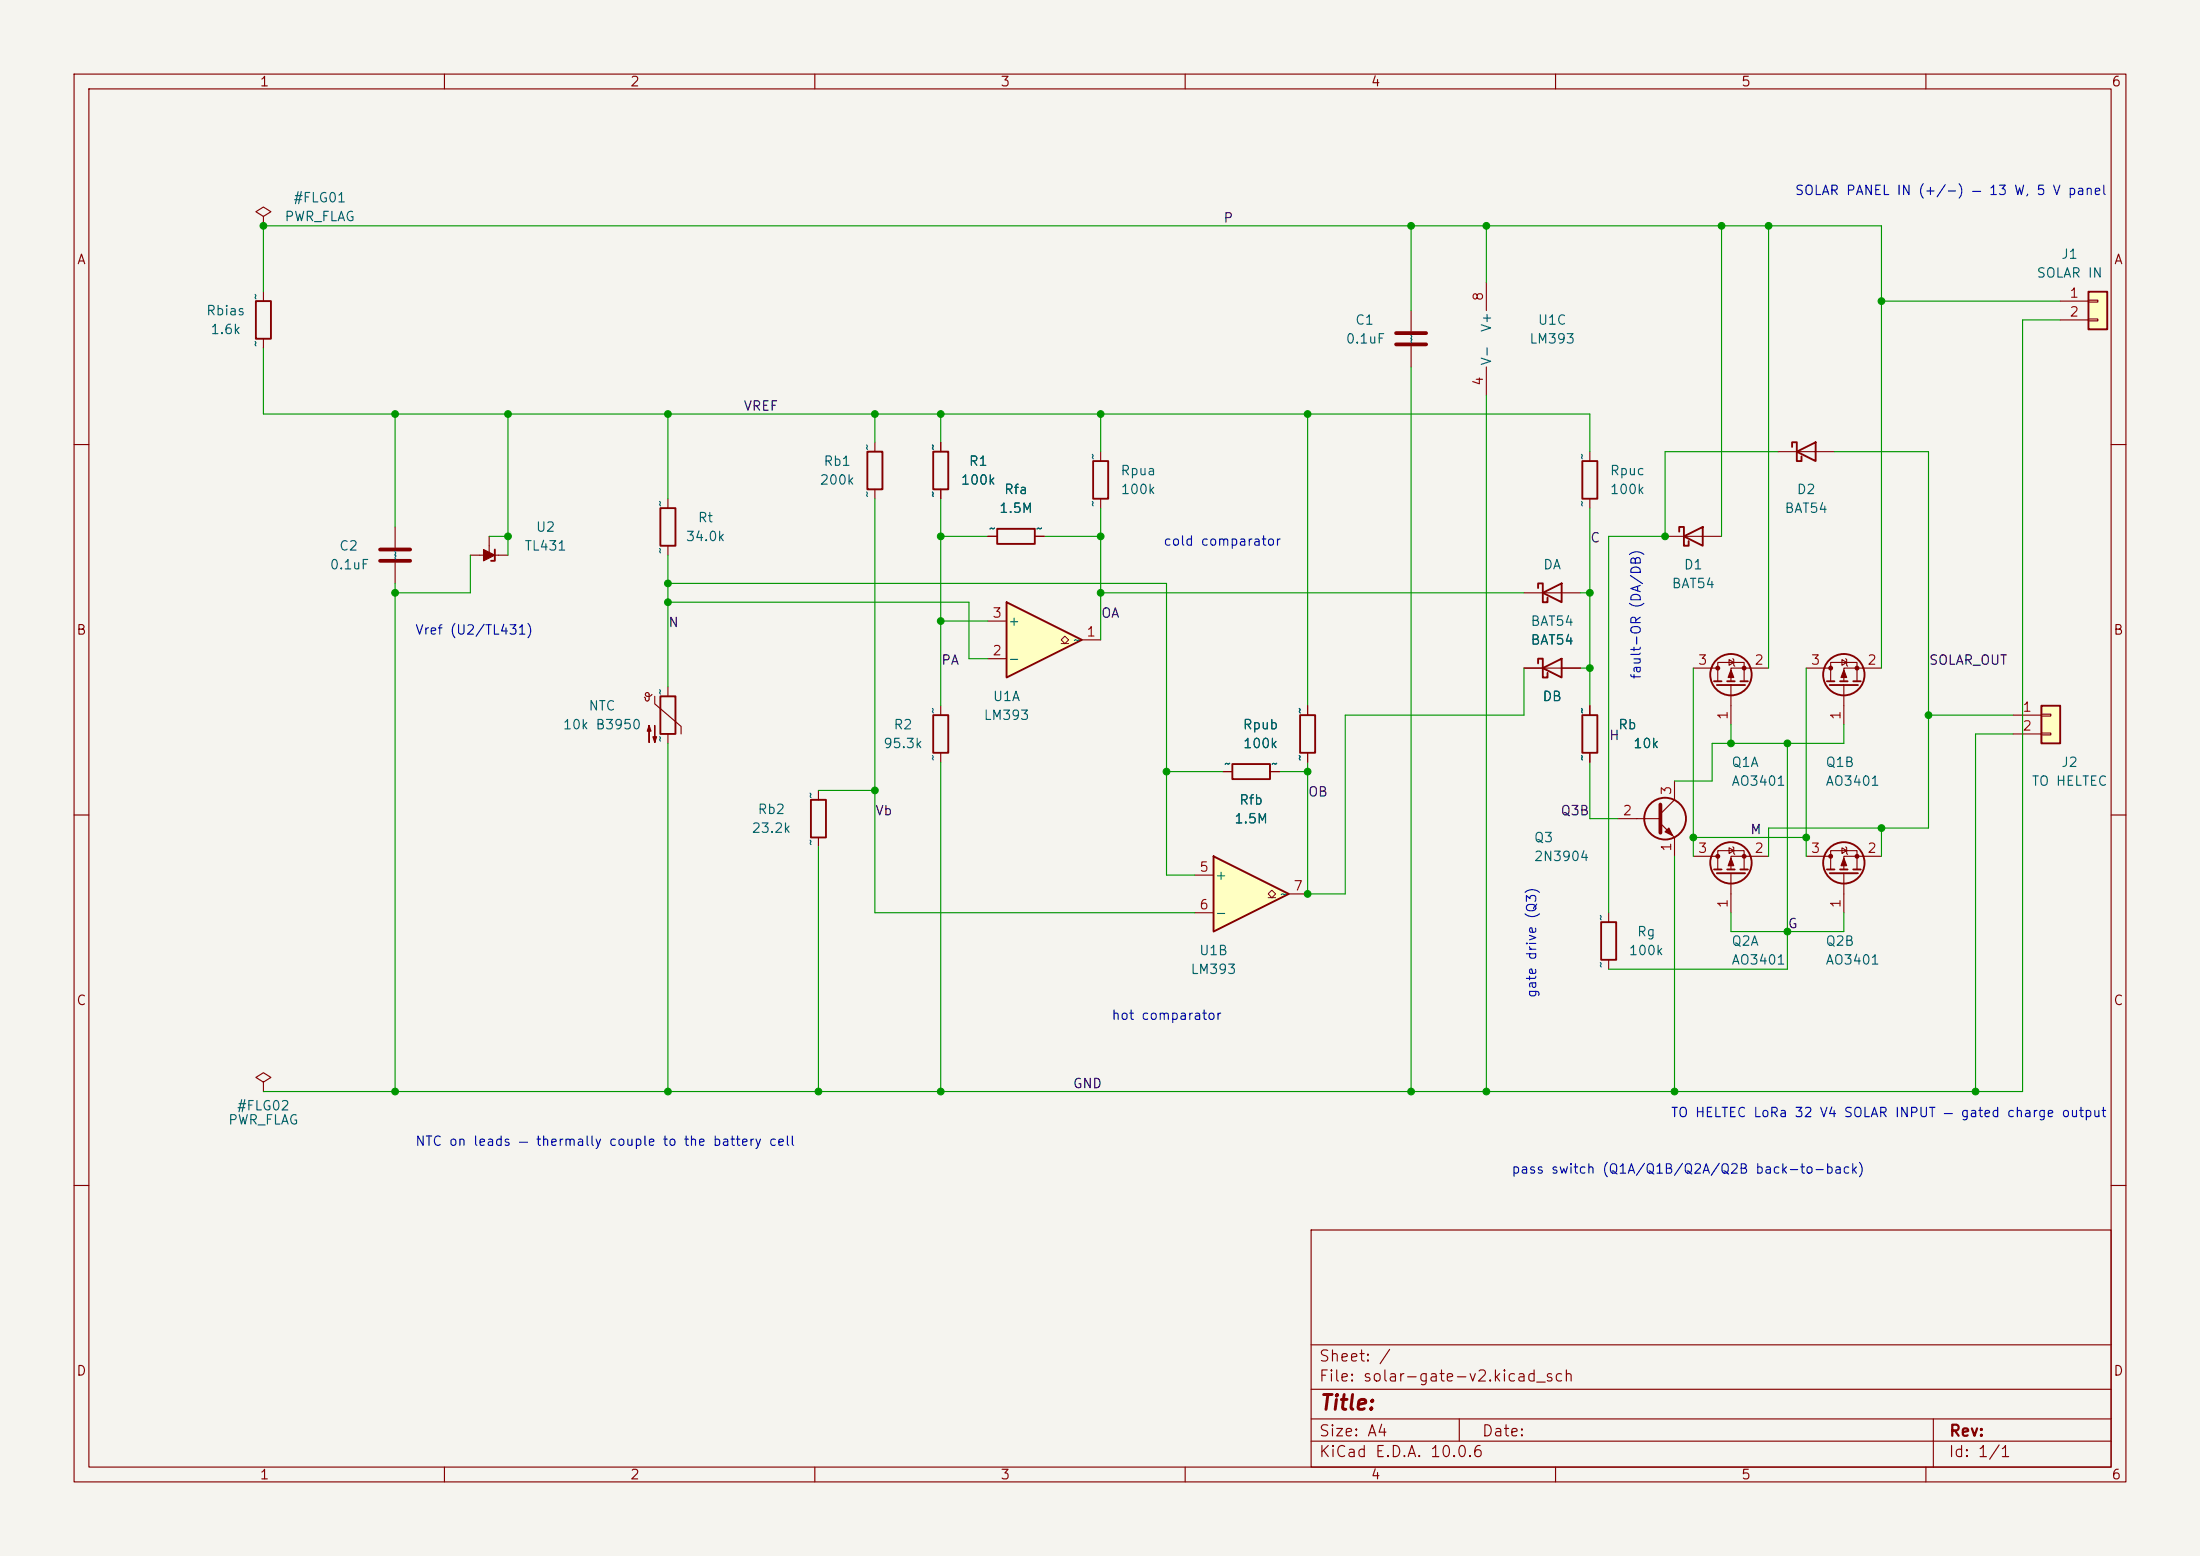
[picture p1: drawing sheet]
<svg xmlns="http://www.w3.org/2000/svg" width="297mm" height="210mm" viewBox="0 0 297 210" stroke-linecap="round" stroke-linejoin="round" font-family="sans-serif">
<path d="M0 0h297v210h-297z" fill="#f5f4ef" stroke="#f5f4ef" stroke-width=".14"/>
<g fill="none" stroke="#840000" stroke-width=".15">
<path d="M10 10h277v190h-277zM12 12h273v186h-273zM60 10v2M110 10v2M160 10v2M210 10v2M260 10v2M35.6 29.2l1-.6-1-.7-1.1 .7 1.1 .6v1.3M35.6 30.5h.1M35.6 39.4v1.2M35.6 45.7v1.3M10 60h2"/>
<path d="M63.5 74.9h5.1M66 72.4v2.5M214.6 61v1.2M214.6 67.3v1.3M240 61h7.6M285 60h2M205.7 80h7.7M205.7 90.2h7.7M214.6 95.3v1.2M10 110h2M214.6 101.6v1.3M228.6 115.6h3.3"/>
<path d="M231.9 117.3v-2.5h3.6v2.5M233.4 114.4l.7 .4-.7 .4zM233.7 117.9v5.3M233.9 114.3l.2 .1v.8l.1 .1M238.8 115.6h-5.1v1.7M243.8 115.6h3.3M247.1 117.3v-2.5h3.6v2.5M248.7 114.4l.6 .4-.6 .4zM248.9 117.9v5.3M249.2 114.3l.1 .1v.8l.1 .1M254 115.6h-5.1v1.7M285 110h2"/>
<path d="M217.2 123.2v1.3M217.2 129.5v1.3M10 160h2M177 166h108v32h-108zM285 160h2M60 198v2M110 198v2M160 198v2M177 194.5h108M177 191.5h108M177 187.5h108M177 181.5h108"/>
<path d="M197 191.5v3M210 198v2M260 198v2M261 191.5v6.5"/>
</g>
<g fill="none" stroke="#840000" stroke-width=".25">
<path d="M34.5 40.6h2.1v5.1h-2.1zM66.8 74.2v1.5h-.5M207.6 79.4v-.7h.7v2.6h.6v-.7M213.6 62.2h2v5.1h-2zM241.9 60.3v-.6h.7v2.5h.6v-.6M242.6 61l2.5-1.3v2.5zM207.6 89.5v-.6h.7v2.5h.6v-.6M208.3 80l2.5-1.3v2.6zM208.3 90.2l2.5-1.3v2.5zM213.6 96.5h2v5.1h-2zM231.4 117.3h1M231.8 117.9h3.8"/>
<path d="M233.2 117.3h1M234.9 117.3h1.1M246.6 117.3h1M247 117.9h3.8M248.4 117.3h1M250.2 117.3h1M216.2 124.5h2v5h-2z"/>
<circle cx="233.7" cy="116.5" r="2.79"/>
<circle cx="248.9" cy="116.5" r="2.79"/>
</g>
<g fill="#840000" stroke="#840000" stroke-width=".15">
<path d="M248.9 115.8l.4 1h-.8z"/>
<path d="M65.3 74.2l1.5 .7-1.5 .8z"/>
<path d="M233.7 115.8l.4 1h-.8z"/>
<circle cx="247.1" cy="115.6" r=".25"/>
<circle cx="250.7" cy="115.6" r=".25"/>
<circle cx="231.9" cy="115.6" r=".25"/>
<circle cx="235.5" cy="115.6" r=".25"/>
</g>
<path d="M281.9 39.4h2.6v5.1h-2.6z" fill="#ffffc2"/>
<g fill="none" stroke="#840000" stroke-width=".25">
<path d="M281.9 39.4h2.6v5.1h-2.6zM226.7 71.8v-.7h.6v2.6h.7v-.7M227.3 72.4l2.6-1.3v2.6z"/>
<circle cx="224.8" cy="110.5" r="2.82"/>
</g>
<path d="M200.7 38.1v3.8M190.5 41.9v2.8M190.5 46.7v2.8M200.7 49.5v3.8M278.1 40.6h3.8M278.1 43.2h3.8M281.9 40.5h1.3v.3h-1.3zM281.9 43.1h1.3v.2h-1.3zM224.8 72.4h7.6M218.4 110.5h5.8M224.2 111.1l1.9 1.9v2.6M226.1 105.4v2.6l-1.9 1.9" fill="none" stroke="#840000" stroke-width=".15"/>
<path d="M188.5 45h4M188.5 46.5h4M224.2 108.6v3.8" fill="none" stroke="#840000" stroke-width=".51"/>
<path d="M224.8 112.3l.5-.5 .5 1z" fill="#840000" stroke="#840000" stroke-width=".15"/>
<path d="M275.6 95.3h2.5v5h-2.5z" fill="#ffffc2"/>
<g fill="none" stroke="#840000" stroke-width=".25">
<path d="M147.6 62.2h2v5.1h-2zM126 96.5h2v5.1h-2zM175.5 96.5h2v5.1h-2zM231.4 91.9h1M231.8 92.5h3.8M233.2 91.9h1M234.9 91.9h1.1M246.6 91.9h1M247 92.5h3.8M248.4 91.9h1M250.2 91.9h1M275.6 95.3h2.5v5h-2.5z"/>
<circle cx="233.7" cy="91.1" r="2.79"/>
<circle cx="248.9" cy="91.1" r="2.79"/>
</g>
<g fill="none" stroke="#840000" stroke-width=".15">
<path d="M148.6 61v1.2M148.6 67.3v1.3M127 95.3v1.2M176.5 95.3v1.2M228.6 90.2h3.3M231.9 91.9v-2.5h3.6v2.5M233.4 89l.7 .4-.7 .4zM233.7 92.5v5.3M233.9 88.9l.2 .1v.8l.1 .1M238.8 90.2h-5.1v1.7M243.8 90.2h3.3M247.1 91.9v-2.5h3.6v2.5"/>
<path d="M248.7 89l.6 .4-.6 .4zM248.9 92.5v5.3M249.2 88.9l.1 .1v.8l.1 .1M254 90.2h-5.1v1.7M271.8 96.5h3.8M271.8 99.1h3.8M275.6 96.4h1.3v.2h-1.3zM275.6 98.9h1.3v.3h-1.3zM127 101.6v1.3M176.5 101.6v1.3M35.6 146.1l1-.7-1-.6-1.1 .6 1.1 .7v1.2M35.6 147.3h.1"/>
</g>
<g fill="#840000" stroke="#840000" stroke-width=".15">
<path d="M233.7 90.4l.4 1h-.8z"/>
<path d="M248.9 90.4l.4 1h-.8z"/>
<circle cx="231.9" cy="90.2" r=".25"/>
<circle cx="235.5" cy="90.2" r=".25"/>
<circle cx="247.1" cy="90.2" r=".25"/>
<circle cx="250.7" cy="90.2" r=".25"/>
</g>
<path d="M163.8 115.6l10.2 5.1-10.2 5z" fill="#ffffc2"/>
<path d="M117.1 61h2v5h-2zM126 61h2v5h-2zM134.6 71.4h5.1v2h-5.1zM163.8 115.6l10.2 5.1-10.2 5zM166.4 103.1h5v2.1h-5z" fill="none" stroke="#840000" stroke-width=".25"/>
<path d="M171.2 121.2h.5l-.5-.5 .5-.6 .5 .6-.5 .5h.5" fill="none" stroke="#840000" stroke-width=".14"/>
<path d="M118.1 59.7v1.3M127 59.7v1.3M118.1 66v1.3M127 66v1.3M133.3 72.4h1.3M139.7 72.4h1.3M161.3 118.1h2.5M165.1 104.1h1.3M171.4 104.1h1.3M161.3 123.2h2.5M174 120.7h2.5" fill="none" stroke="#840000" stroke-width=".15"/>
<path d="M135.9 81.3l10.1 5.1-10.1 5z" fill="#ffffc2"/>
<path d="M89.2 68.6h2v5.1h-2zM89.2 94h2v5.1h-2zM135.9 81.3l10.1 5.1-10.1 5zM109.5 108h2v5h-2z" fill="none" stroke="#840000" stroke-width=".25"/>
<path d="M143.3 86.9h.5l-.5-.5 .5-.5 .5 .5-.5 .5h.5" fill="none" stroke="#840000" stroke-width=".14"/>
<g fill="none" stroke="#840000" stroke-width=".15">
<path d="M127 59.7v1.3M53.3 71.1v2.8M53.3 75.9v2.8M90.2 67.3v1.3M90.2 73.7v1.2M127 66v1.3M133.3 72.4h1.3M139.7 72.4h1.3M87.1 93.7l.1-.1 .2-.1h.2v.2M87.1 93.7l.2 .3a.59 .59 0 0 0 .7-.3M87.6 93.7v.7l-.1 .2-.3-.1-.1-.3-.1-.1M88.4 94v1l3.5 3v1.1"/>
<path d="M90.2 92.7v1.3M90.2 99.1v1.2M133.3 88.9h2.6M133.3 83.8h2.6M146 86.4h2.6M176.5 95.3v1.2M205.7 90.2h2.6M210.8 90.2h2.6M214.6 95.3v1.2M110.5 106.7v1.3M110.5 113v1.3M165.1 104.1h1.3"/>
<path d="M171.4 104.1h1.3M176.5 101.6v1.3M214.6 101.6v1.3"/>
</g>
<g fill="#840000" stroke="#840000" stroke-width=".15">
<path d="M87.6 97.9l.3 .8h-.5l.2-.8v2.3z"/>
<path d="M88.4 97.9v2.3l-.3-.8h.5l-.2 .8z"/>
</g>
<path d="M51.3 74.2h4.1M51.3 75.7h4.1" fill="none" stroke="#840000" stroke-width=".51"/>
<g fill="none" stroke="#009600" stroke-width=".15">
<path d="M35.6 39.4v-8.9h218.4v59.7M190.5 30.5v11.4M200.7 30.5v7.6M232.4 30.5v41.9M238.8 30.5v59.7M35.6 47v8.9h179v5.1M53.3 55.9v15.2M68.6 55.9v19M90.2 55.9v11.4M118.1 55.9v3.8M127 55.9v3.8M148.6 55.9v5.1"/>
<path d="M176.5 55.9v39.4M190.5 49.5v97.8M200.7 53.3v94M254 40.6h24.1M278.1 43.2h-5.1v104.1h-237.4M53.3 78.7v68.6M63.5 74.9v5.1h-10.2M66 72.4h2.6M90.2 78.7h67.3v39.4h3.8M90.2 74.9v17.8M118.1 67.3v55.9h43.2M127 67.3v28"/>
<path d="M127 72.4h6.3M141 72.4h7.6M148.6 68.6v17.8M214.6 68.6v26.7M240 61h-15.2v11.4h-7.6v50.8M247.6 61h12.7v50.8h-21.5v3.8M90.2 81.3h40.6v7.6h2.5M127 83.8h6.3M148.6 80h57.1M205.7 90.2v6.3h-24.1v24.2h-5.1v-17.8M213.4 80h1.2M213.4 90.2h1.2"/>
<path d="M228.6 90.2v25.4M233.7 97.8v2.5M243.8 90.2v25.4M248.9 97.8v2.5h-17.8v5.1h-5M260.3 96.5h11.5M271.8 99.1h-5.1v48.2M90.2 100.3v47M110.5 114.3v33M110.5 106.7h7.6M127 102.9v44.4M157.5 104.1h7.6M172.7 104.1h3.8"/>
<path d="M214.6 102.9v7.6h3.8M226.1 115.6v31.7M228.6 113h15.2M241.3 100.3v30.5h-24.1M254 111.8v3.8M233.7 123.2v2.5h15.2v-2.5"/>
</g>
<g fill="#009600" stroke="#009600" stroke-width=".14">
<circle cx="190.5" cy="30.5" r=".46"/>
<circle cx="176.5" cy="55.9" r=".46"/>
<circle cx="148.6" cy="55.9" r=".46"/>
<circle cx="228.6" cy="113" r=".46"/>
<circle cx="254" cy="111.8" r=".46"/>
<circle cx="243.8" cy="113" r=".46"/>
<circle cx="241.3" cy="125.7" r=".46"/>
<circle cx="266.7" cy="147.3" r=".46"/>
<circle cx="260.3" cy="96.5" r=".46"/>
<circle cx="241.3" cy="100.3" r=".46"/>
<circle cx="254" cy="40.6" r=".46"/>
<circle cx="238.8" cy="30.5" r=".46"/>
<circle cx="90.2" cy="55.9" r=".46"/>
<circle cx="35.6" cy="30.5" r=".46"/>
<circle cx="53.3" cy="55.9" r=".46"/>
<circle cx="68.6" cy="55.9" r=".46"/>
<circle cx="90.2" cy="78.7" r=".46"/>
<circle cx="127" cy="72.4" r=".46"/>
<circle cx="127" cy="147.3" r=".46"/>
<circle cx="118.1" cy="106.7" r=".46"/>
<circle cx="176.5" cy="104.1" r=".46"/>
<circle cx="190.5" cy="147.3" r=".46"/>
<circle cx="176.5" cy="120.7" r=".46"/>
<circle cx="148.6" cy="80" r=".46"/>
<circle cx="148.6" cy="72.4" r=".46"/>
<circle cx="127" cy="83.8" r=".46"/>
<circle cx="157.5" cy="104.1" r=".46"/>
<circle cx="200.7" cy="147.3" r=".46"/>
<circle cx="226.1" cy="147.3" r=".46"/>
<circle cx="200.7" cy="30.5" r=".46"/>
<circle cx="232.4" cy="30.5" r=".46"/>
<circle cx="233.7" cy="100.3" r=".46"/>
<circle cx="214.6" cy="80" r=".46"/>
<circle cx="214.6" cy="90.2" r=".46"/>
<circle cx="224.8" cy="72.4" r=".46"/>
<circle cx="118.1" cy="55.9" r=".46"/>
<circle cx="127" cy="55.9" r=".46"/>
<circle cx="53.3" cy="80" r=".46"/>
<circle cx="90.2" cy="81.3" r=".46"/>
<circle cx="68.6" cy="72.4" r=".46"/>
<circle cx="53.3" cy="147.3" r=".46"/>
<circle cx="90.2" cy="147.3" r=".46"/>
<circle cx="110.5" cy="147.3" r=".46"/>
</g>
<text font-size="2" fill="#840000" x="178" y="190.8">Title:</text>
<g font-size="1.5" fill="#840000">
<text x="178" y="184.1">Sheet: /</text>
<text x="178" y="186.8">File: solar-gate-v2.kicad_sch</text>
<text x="178" y="197">KiCad E.D.A. 10.0.6</text>
<text x="178" y="194.2">Size: A4</text>
<text x="200" y="194.2">Date:</text>
<text x="263" y="197">Id: 1/1</text>
<text x="263" y="194.2">Rev:</text>
</g>
<g font-size="1.3" fill="#840000">
<text x="35" y="12">1</text>
<text x="85" y="12">2</text>
<text x="135" y="12">3</text>
<text x="185" y="12">4</text>
<text x="235" y="12">5</text>
<text x="285" y="12">6</text>
<text x="10.3" y="36">A</text>
<text x="285.3" y="36">A</text>
<text x="10.2" y="86">B</text>
<text x="285.2" y="86">B</text>
<text x="10.2" y="136">C</text>
<text x="285.2" y="136">C</text>
<text x="10.2" y="186">D</text>
<text x="285.2" y="186">D</text>
<text x="35" y="200">1</text>
<text x="85" y="200">2</text>
<text x="135" y="200">3</text>
<text x="185" y="200">4</text>
<text x="235" y="200">5</text>
<text x="285" y="200">6</text>
</g>
<g font-size="1.3" fill="#006464">
<text x="39.5" y="27.6">#FLG01</text>
<text x="38.3" y="30.2">PWR_FLAG</text>
<text x="278.2" y="35.3">J1</text>
<text x="35.4" y="40.6" transform="rotate(-90 35.4 40.6)">~</text>
<text x="274.9" y="37.8">SOLAR IN</text>
<text x="27.8" y="42.9">Rbias</text>
<text x="28.3" y="45.4">1.6k</text>
<text x="35.4" y="46.9" transform="rotate(-90 35.4 46.9)">~</text>
<text x="181.6" y="46.7">0.1uF</text>
<text x="182.9" y="44.1">C1</text>
<text x="191.5" y="46.1" transform="rotate(-90 191.5 46.1)">~</text>
<text x="201.6" y="44.9" transform="rotate(-90 201.6 44.9)">V+</text>
<text x="206.4" y="46.7">LM393</text>
<text x="207.5" y="44.1">U1C</text>
<text x="201.6" y="49.4" transform="rotate(-90 201.6 49.4)">V-</text>
<text x="110.6" y="65.7">200k</text>
<text x="111.1" y="63.2">Rb1</text>
<text x="118" y="60.9" transform="rotate(-90 118 60.9)">~</text>
<text x="126.9" y="60.9" transform="rotate(-90 126.9 60.9)">~</text>
<text x="129.6" y="65.7">100k</text>
<text x="130.7" y="63.2">R1</text>
<text x="148.5" y="62.2" transform="rotate(-90 148.5 62.2)">~</text>
<text x="151.2" y="64.5">Rpua</text>
<text x="214.5" y="62.2" transform="rotate(-90 214.5 62.2)">~</text>
<text x="217.3" y="64.5">Rpuc</text>
<text x="90" y="68.5" transform="rotate(-90 90 68.5)">~</text>
<text x="94.1" y="70.8">Rt</text>
<text x="118" y="67.3" transform="rotate(-90 118 67.3)">~</text>
<text x="126.9" y="67.3" transform="rotate(-90 126.9 67.3)">~</text>
<text x="134.8" y="69.5">1.5M</text>
<text x="135.5" y="67">Rfa</text>
<text x="148.5" y="68.5" transform="rotate(-90 148.5 68.5)">~</text>
<text x="151.2" y="67">100k</text>
<text x="214.5" y="68.5" transform="rotate(-90 214.5 68.5)">~</text>
<text x="217.3" y="67">100k</text>
<text x="240.8" y="69.5">BAT54</text>
<text x="242.5" y="67">D2</text>
<text x="44.4" y="77.2">0.1uF</text>
<text x="45.7" y="74.6">C2</text>
<text x="54.3" y="75.3" transform="rotate(-90 54.3 75.3)">~</text>
<text x="70.7" y="74.6">TL431</text>
<text x="72.3" y="72.1">U2</text>
<text x="90" y="74.9" transform="rotate(-90 90 74.9)">~</text>
<text x="92.5" y="73.4">34.0k</text>
<text x="133.4" y="72.3">~</text>
<text x="139.8" y="72.3">~</text>
<text x="208.2" y="77.2">DA</text>
<text x="227.2" y="77.2">D1</text>
<text x="225.6" y="79.7">BAT54</text>
<text x="136" y="89.9">-</text>
<text x="136" y="84.8">+</text>
<text x="144.8" y="87.3">~</text>
<text x="206.6" y="84.8">BAT54</text>
<text x="206.6" y="87.3">BAT54</text>
<text x="90" y="93.9" transform="rotate(-90 90 93.9)">~</text>
<text x="133.9" y="94.9">U1A</text>
<text x="208.2" y="94.9">DB</text>
<text x="75.9" y="98.8">10k B3950</text>
<text x="79.4" y="96.2">NTC</text>
<text x="90" y="100.3" transform="rotate(-90 90 100.3)">~</text>
<text x="119.2" y="101.3">95.3k</text>
<text x="120.6" y="98.8">R2</text>
<text x="126.9" y="96.5" transform="rotate(-90 126.9 96.5)">~</text>
<text x="132.7" y="97.5">LM393</text>
<text x="167.7" y="98.8">Rpub</text>
<text x="167.7" y="101.3">100k</text>
<text x="176.4" y="96.5" transform="rotate(-90 176.4 96.5)">~</text>
<text x="214.5" y="96.5" transform="rotate(-90 214.5 96.5)">~</text>
<text x="218.4" y="98.8">Rb</text>
<text x="220.4" y="101.3">10k</text>
<text x="110.4" y="107.9" transform="rotate(-90 110.4 107.9)">~</text>
<text x="126.9" y="102.8" transform="rotate(-90 126.9 102.8)">~</text>
<text x="165.2" y="104">~</text>
<text x="171.5" y="104">~</text>
<text x="176.4" y="102.8" transform="rotate(-90 176.4 102.8)">~</text>
<text x="214.5" y="102.8" transform="rotate(-90 214.5 102.8)">~</text>
<text x="233.7" y="103.8">Q1A</text>
<text x="233.7" y="106.4">AO3401</text>
<text x="246.4" y="103.8">Q1B</text>
<text x="246.4" y="106.4">AO3401</text>
<text x="274.2" y="106.4">TO HELTEC</text>
<text x="278.2" y="103.8">J2</text>
<text x="101.4" y="112.7">23.2k</text>
<text x="102.2" y="110.2">Rb2</text>
<text x="166.5" y="111.5">1.5M</text>
<text x="167.2" y="108.9">Rfb</text>
<text x="207" y="114">Q3</text>
<text x="110.4" y="114.2" transform="rotate(-90 110.4 114.2)">~</text>
<text x="163.9" y="119.1">+</text>
<text x="207" y="116.5">2N3904</text>
<text x="163.9" y="124.2">-</text>
<text x="172.7" y="121.6">~</text>
<text x="217" y="124.4" transform="rotate(-90 217 124.4)">~</text>
<text x="160.6" y="131.8">LM393</text>
<text x="161.8" y="129.2">U1B</text>
<text x="217" y="130.8" transform="rotate(-90 217 130.8)">~</text>
<text x="219.8" y="129.2">100k</text>
<text x="220.9" y="126.7">Rg</text>
<text x="233.7" y="128">Q2A</text>
<text x="233.7" y="130.5">AO3401</text>
<text x="246.4" y="128">Q2B</text>
<text x="246.4" y="130.5">AO3401</text>
<text x="30.7" y="152.1">PWR_FLAG</text>
<text x="31.9" y="150.2">#FLG02</text>
</g>
<g font-size="1.3" fill="#0000c2">
<text x="242.2" y="26.6">SOLAR PANEL IN (+/-) — 13 W, 5 V panel</text>
<text x="157" y="74">cold comparator</text>
<text x="56" y="86">Vref (U2/TL431)</text>
<text x="221.8" y="91.8" transform="rotate(-90 221.8 91.8)">fault-OR (DA/DB)</text>
<text x="150" y="138">hot comparator</text>
<text x="207.7" y="134.8" transform="rotate(-90 207.7 134.8)">gate drive (Q3)</text>
<text x="56" y="155">NTC on leads — thermally couple to the battery cell</text>
<text x="225.5" y="151.1">TO HELTEC LoRa 32 V4 SOLAR INPUT — gated charge output</text>
<text x="204" y="158.7">pass switch (Q1A/Q1B/Q2A/Q2B back-to-back)</text>
</g>
<g font-size="1.3" fill="#0f0f0f">
<text x="165.1" y="30.4">P</text>
<text x="100.3" y="55.8">VREF</text>
<text x="214.6" y="73.5">C</text>
<text x="148.6" y="83.7">OA</text>
<text x="90.1" y="85">N</text>
<text x="127" y="90">PA</text>
<text x="260.3" y="90">SOLAR_OUT</text>
<text x="217.1" y="100.2">H</text>
<text x="176.5" y="107.8">OB</text>
<text x="118.1" y="110.4">Vb</text>
<text x="210.6" y="110.4">Q3B</text>
<text x="236.2" y="112.9">M</text>
<text x="241.3" y="125.6">G</text>
<text x="144.8" y="147.2">GND</text>
</g>
<g font-size="1.3" fill="#a90000">
<text x="200.5" y="40.7" transform="rotate(-90 200.5 40.7)">8</text>
<text x="279.3" y="40.5">1</text>
<text x="279.3" y="43">2</text>
<text x="200.5" y="52.2" transform="rotate(-90 200.5 52.2)">4</text>
<text x="133.9" y="83.7">3</text>
<text x="133.9" y="88.8">2</text>
<text x="146.6" y="86.2">1</text>
<text x="229.1" y="90">3</text>
<text x="236.8" y="90">2</text>
<text x="244.4" y="90">3</text>
<text x="252" y="90">2</text>
<text x="233.5" y="97.3" transform="rotate(-90 233.5 97.3)">1</text>
<text x="248.8" y="97.3" transform="rotate(-90 248.8 97.3)">1</text>
<text x="273" y="96.4">1</text>
<text x="273" y="98.9">2</text>
<text x="225.9" y="107.4" transform="rotate(-90 225.9 107.4)">3</text>
<text x="219" y="110.4">2</text>
<text x="161.8" y="118">5</text>
<text x="225.9" y="115" transform="rotate(-90 225.9 115)">1</text>
<text x="229.1" y="115.4">3</text>
<text x="236.8" y="115.4">2</text>
<text x="244.4" y="115.4">3</text>
<text x="252" y="115.4">2</text>
<text x="161.8" y="123.1">6</text>
<text x="174.5" y="120.5">7</text>
<text x="233.5" y="122.7" transform="rotate(-90 233.5 122.7)">1</text>
<text x="248.8" y="122.7" transform="rotate(-90 248.8 122.7)">1</text>
</g>
</svg>
